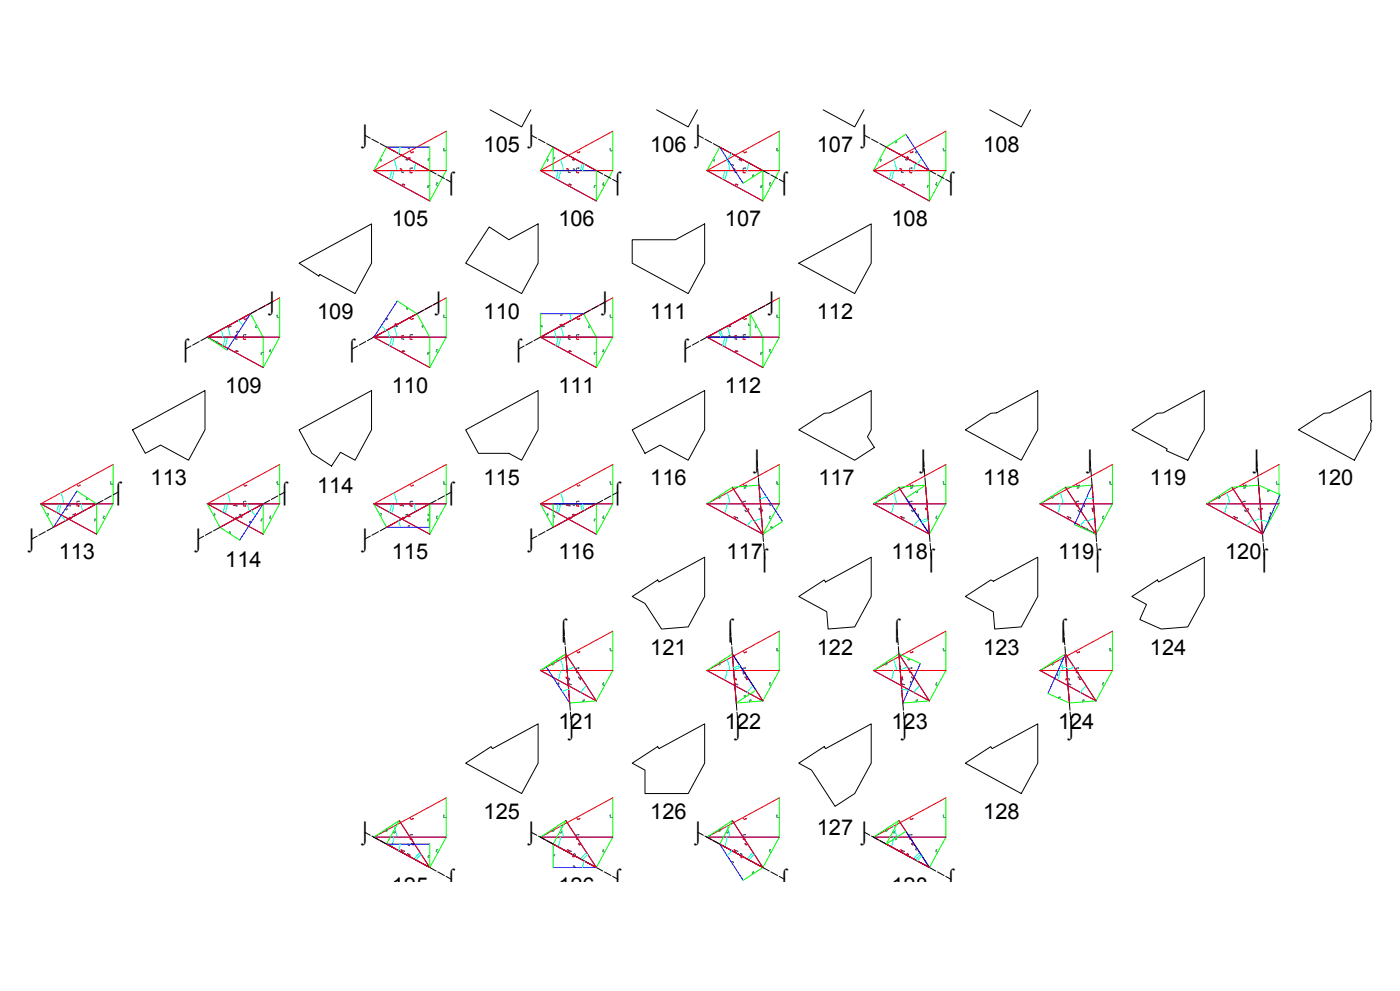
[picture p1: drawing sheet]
<svg xmlns="http://www.w3.org/2000/svg" width="1189mm" height="841mm" viewBox="0 0 1189 841" stroke-linecap="round" stroke-linejoin="round" font-family="sans-serif">
<!-- layer: BASE -->
<g fill="none" stroke="#00f" stroke-width=".85">
<path d="M769 114l20 31-36-20M365 125h-37l37 20M470 125l36 20M379 145h-62l48 26M520 145h-61l47 26M648 145l-37-20 20 31M662 145h-62l48 26M803 145h-61l47 26M337 255l-20 31M354 266l-37 20M459 266h37l-37 20M637 266l-37 20"/>
<path d="M176 286h61M176 286l48 26M176 286l37-20-20 31M317 286h62M317 286l48 26M459 286h61M459 286l47 26M600 286h62M600 286l48 26M65 417l-20 31 37-20M622 414l26 39M763 414l26 39"/>
<path d="M786 412l3 41M905 414l26 39M1046 414l26 39M1069 412l3 41M1087 420l-15 33M96 428h-61l47 25M237 428h-61l48 25M365 428l-37 20h37M379 428h-62l48 25M506 428l-36 20M520 428h-61l47 25M662 428h-62l48 25"/>
<path d="M803 428h-61l47 25M945 428h-62l48 25M1086 428h-61l47 25M187 448l37-20-21 30M665 443l-20-31 3 41M912 445l15-33 4 41M622 555l26 40-48-26h62M622 555l3 42M622 555l20 31M905 555l26 40-48-26h62M905 555l3 42M905 555l-15 34"/>
<path d="M464 566l20 31-4-42 26 40-47-26h61M782 563l-15 34-4-42 26 40-47-26h61M339 696l26 40-48-26h62M480 696l26 40M622 696l26 40-48-26h62M763 696l26 40M328 716h37M520 710h-61l47 26M611 716l20 31M769 705l20 31M803 710h-61l47 26M470 736h36"/>
</g>
<!-- layer: PERPENDICULAR -->
<g fill="none" stroke="#0f0" stroke-width=".85">
<path d="M379 111v34l-14 26v-46M520 111v34l-14 26v-26M662 111v34l-14 26v-26l-17 11M769 114l-16 11-11 20M803 111v34l-14 26v-26M328 125l-11 20M611 125l-11 20M459 145l11-20v20M237 253v33l-13 26v-26l-11-20M379 253v33l-14 26v-26l-11-20-17-11M520 253v33l-14 26v-26l-10-20M662 253v33l-14 26v-26l-11-20v20"/>
<path d="M459 266v20M176 286l17 11M96 394v34l-14 25v-25l-17-11M237 394v34l-13 25v-25M379 394v34l-14 25v-25M520 394v34l-14 25v-25M662 394v34l-14 25 17-10M803 394v34l-14 25M945 394v34l-14 25-19-8M1086 394v34l-14 25M645 412l-23 2-22 14M927 412l-22 2-22 14"/>
<path d="M1087 420l-18-8-23 2-21 14M35 428l10 20M176 428l11 20 16 10M317 428l11 20M459 428l11 20v-20M769 423l17-11-23 2-21 14M520 536v33l-14 26-22 2M662 536v33l-14 26-23 2 17-11M803 536v33l-14 26-22 2M945 536v33l-14 26-23 2-18-8M480 555l-21 14M622 555l-22 14"/>
<path d="M905 555l-22 14M782 563l-19-8-21 14M379 677v33l-14 26v-20M520 677v33l-14 26M662 677v33l-14 26-17 11M803 677v33l-14 26M317 710l22-14-11 20M459 710l21-14-10 20v20M600 710l22-14-11 20M769 705l-16 11 10-20-21 14"/>
</g>
<!-- layer: HYPOTENUSE -->
<g fill="none" stroke="#f00" stroke-width=".85">
<path d="M379 111l-62 34M520 111l-61 34M662 111l-62 34M803 111l-61 34M328 125l37 20M470 125l36 20M611 125l37 20M753 125l36 20M317 145h62M317 145l48 26M459 145h61M459 145l47 26"/>
<path d="M600 145h62M600 145l48 26M742 145h61M742 145l47 26M237 253l-61 33M379 253l-62 33M520 253l-61 33M662 253l-62 33M176 286h61M176 286l48 26M317 286h62M317 286l48 26"/>
<path d="M459 286h61M459 286l47 26M600 286h62M600 286l48 26M96 394l-61 34M237 394l-61 34M379 394l-62 34M520 394l-61 34M662 394l-62 34M803 394l-61 34M945 394l-62 34M1086 394l-61 34"/>
<path d="M622 414l26 39M645 412l3 41M763 414l26 39M786 412l3 41M905 414l26 39M927 412l4 41M1046 414l26 39M1069 412l3 41M35 428h61M35 428l47 25M82 428l-37 20M176 428h61"/>
<path d="M176 428l48 25M224 428l-37 20M317 428h62M317 428l48 25M365 428l-37 20M459 428h61M459 428l47 25M506 428l-36 20M600 428h62M600 428l48 25M742 428h61M742 428l47 25"/>
<path d="M883 428h62M883 428l48 25M1025 428h61M1025 428l47 25M520 536l-61 33M662 536l-62 33M803 536l-61 33M945 536l-62 33M459 569h61M459 569l47 26-26-40 4 42M600 569h62M600 569l48 26-26-40 3 42"/>
<path d="M742 569h61M742 569l47 26-26-40 4 42M883 569h62M883 569l48 26-26-40 3 42M379 677l-62 33M520 677l-61 33M662 677l-62 33M803 677l-61 33M339 696l26 40-48-26M480 696l26 40-47-26M622 696l26 40-48-26M763 696l26 40-47-26"/>
<path d="M317 710h62M459 710h61M600 710h62M742 710h61"/>
</g>
<!-- layer: Standard -->
<g fill="none" stroke="#0ff" stroke-width=".85">
<path d="M334 135l2 5 1 5M476 135l2 5v5M617 135l2 5 1 5M759 135l1 5 1 5M193 277l2 4v5M334 277l2 4 1 5M476 277l2 4v5M617 277l2 4 1 5M52 418l1 5 1 5M193 418l2 5v5M334 418l2 5 1 5M476 418l2 5v5"/>
<path d="M617 418l2 5 1 5M759 418l1 5 1 5M900 418l2 5 1 5M1042 418l1 5 1 5M476 560l2 4v5M617 560l2 4 1 5M759 560l1 4 1 5M900 560l2 4 1 5M334 701l2 5 1 4M476 701l2 5v4M617 701l2 5 1 4M759 701l1 5 1 4"/>
</g>
<g fill="none" stroke="#4554a5" stroke-width=".85">
<path d="M350 142v1M350 143h-2v2M491 142l1 1h-1M492 143h-2v2M632 142l1 1h-1M633 143h-2v2M774 142l1 1h-1M775 143h-3v2M208 284h1h-1M209 284h-2v2M350 284h.1M350 284h-2v2"/>
<path d="M491 284h1h-1M492 284h-2v2M632 284h1h-1M633 284h-2v2M67 425v1M67 425l-2 1v2M208 425h1l-1 1M209 425l-2 1v2M350 425v1M350 425l-2 1v2M491 425h1l-1 1M492 425l-2 1v2"/>
<path d="M632 425h1l-1 1M633 425l-2 1v2M774 425h1l-1 1M775 425l-3 1v2M915 425h1l-1 1M916 425l-2 1v2M1057 425v1M1057 425l-2 1v2M491 567h1h-1M492 567h-2v2M632 567h1h-1M633 567h-2v2"/>
<path d="M774 567h1h-1M775 567h-3v2M915 567h1h-1M916 567h-2v2M350 708v1M350 708h-2v2M491 708h1l-1 1M492 708h-2v2M632 708h1l-1 1M633 708h-2v2M774 708h1l-1 1M775 708h-3v2"/>
</g>
<g fill="none" stroke="#139b48" stroke-width=".85">
<path d="M377 127v-1v1M377 126v2h2M518 127v-1v1M518 126v2h2M659 127l1-1v1M660 126v2h2M801 127v-1v1M801 126v2h2M235 268v-1l1 1M235 267v3l2-1M377 268v-1v1M377 267v3l2-1"/>
<path d="M518 268v-1v1M518 267v3l2-1M659 268l1-1v1M660 267v3l2-1M94 410v-1v1M94 409v2h2M235 410v-1l1 1M235 409v2h2M377 410v-1v1M377 409v2h2M518 410v-1v1M518 409v2h2"/>
<path d="M659 410l1-1v1M660 409v2h2M801 410v-1v1M801 409v2h2M942 410l1-1v1M943 409v2h2M1084 410v-1v1M1084 409v2h2M518 551v-1v1M518 550v2h2M659 551l1-1v1M660 550v2h2"/>
<path d="M801 551v-1v1M801 550v2h2M942 551l1-1v1M943 550v2h2M377 692h.1M377 692v2h2M518 692h.1M518 692v2h2M659 692h1M660 692v2h2M801 692h.1M801 692v2h2"/>
</g>
<g fill="none" stroke="#cd2027" stroke-width=".85">
<path d="M348 128l1 2 2-1h-1M351 129h.1M490 128l1 2 1-1M492 129h.1M631 128l1 2 2-1h-1M634 129h-1M772 128l1 2 2-1M775 129h.1M207 269l1 2 2-1h-1M210 270l-1 1M348 269l1 2 2-1h-1M351 270v1"/>
<path d="M490 269l1 2 1-1M492 270v1M631 269l1 2 2-1h-1M634 270l-1 1M65 411l1 2 2-1h-1M68 412h.1M207 411l1 2 2-1h-1M210 412h-1M348 411l1 2 2-1h-1M351 412h.1M490 411l1 2 1-1M492 412h.1"/>
<path d="M631 411l1 2 2-1h-1M634 412h-1M772 411l1 2 2-1M775 412h.1M914 411l1 2 2-1h-1M917 412h-1M1055 411l1 2 2-1M1058 412h.1M490 552l1 2 1-1M492 553v1M631 552l1 2 2-1h-1M634 553l-1 1"/>
<path d="M772 552l1 2 2-1M775 553v1M914 552l1 2 2-1h-1M917 553l-1 1M348 694l1 2 2-1h-1M351 695h.1M490 694l1 2 1-1M492 695h.1M631 694l1 2 2-1h-1M634 695h-1M772 694l1 2 2-1M775 695h.1"/>
</g>
<!-- layer: 0 -->
<g fill="none" stroke="#0ff" stroke-width=".85">
<path d="M340 125l-2 5M353 138l-1 7M495 138l-2 7M496 139l-1 6M621 130l-4 4M636 138l-1 7M778 138l-2 7M783 135l-4 4M332 145v4l-1 3M334 145v3l-2 5M474 145l-1 4-1 3M476 145l-1 3-1 5"/>
<path d="M615 145v4l-2 3M617 145v3l-2 5M757 145l-1 4-1 3M759 145l-1 3-1 5M188 280l1 6M203 272l3 4M324 276l4 5M329 280l2 6M470 280l2 6M484 266l1 6M612 280l1 6M191 286l-1 4-1 3"/>
<path d="M193 286v4l-2 4M332 286v4l-1 3M334 286v4l-2 4M474 286l-1 4-1 3M476 286l-1 4-1 4M610 281l2 5M615 286v4l-2 3M617 286v4l-2 4M50 428l-1 4-1 3M51 428v3l-2 5M52 438l3 4M69 428l2 6"/>
<path d="M191 428l-1 4-1 3M193 428v3l-2 5M210 428l2 6M213 433l4 4M332 428v4l-1 3M334 428v3l-2 5M352 428l1 6M474 428l-1 4-1 3M476 428l-1 3-1 5M493 428l2 6M495 428l1 5M617 428v3l-2 5"/>
<path d="M651 421l-6 2M759 428l-1 3-1 5M900 428v3l-2 5M923 422l5 1M1042 428l-1 3-1 5M338 442l2 5M640 441l-3 3-2 2M647 440l-6 2M781 441l-3 3-2 2M788 440l-6 2M788 442l-5 2M923 441l-4 3-1 2"/>
<path d="M930 440l-6 2M1064 441l-3 3-2 2M1071 440l-6 2M1071 442l6 1M476 569l-1 4-1 4M488 566l-6 2M617 569v4l-2 4M628 565l-5 1M629 566l-6 2M759 569l-1 4-1 4M770 566l-6 2M900 566h6"/>
<path d="M900 569v4l-2 4M912 566l-6 2M483 585l-6 2M498 582l-3 3-2 3M640 582l-3 3-2 3M766 585l5 1M781 582l-3 3-2 3M923 582l-4 3-1 3M334 710v4l-2 5M340 716l-2 6M476 710l-1 4-1 5M617 710v4l-2 5"/>
<path d="M759 710l-1 4-1 5M357 724l-3 2-2 3M358 725l-5 5M496 731l-1 5M498 724l-3 2-2 3M499 725l-4 5M621 722l-4 4M640 724l-3 2-2 3M641 725l-5 5M781 724l-3 2-2 3M782 725l-4 5M783 727l-4 4"/>
</g>
<g fill="none" stroke="#4554a5" stroke-width=".85">
<path d="M345 135v1M347 135l-1 1-1-1M347 125v1h1M347 126h.1M487 135h-1v1M488 135l-1 1-1-1M628 135v1M629 135v1l-1-1M769 135v1M771 135l-1 1-1-1M777 129l1 1 1-1M778 129h.1"/>
<path d="M341 145v1h2M342 146h1l-1 1M343 156l1 1h-1M344 157l-2-1-1 2M483 145v1h1M484 146v1M485 156v1M485 157l-2-1v2M487 143h1v2M487 143v1M621 140h1l1 1M623 140h.1"/>
<path d="M624 145v1h2M625 146h1l-1 1M626 156l1 1h-1M627 157l-2-1-1 2M766 145l-1 1h2M767 146v1M768 156v1h-1M768 157l-2-1v2M194 276l1 1h1M196 277h.1M329 271h.1M329 270l-1 1h-1"/>
<path d="M336 276v1h2M337 277h1h-1M476 267v1M477 276l1 1h1M477 266v2h-1M479 277h.1M619 276v1h2M620 277h1h-1M200 286v2h1M201 288h.1M201 282h.1M202 298h.1"/>
<path d="M202 298l-1-1-1 2M203 282l-1-1-1 1M341 286v2h2M342 288h1h-1M343 298h1h-1M344 298l-2-1-1 2M483 286v2h1M484 288h.1M485 298h.1M485 298l-2-1v2M620 285h.1M620 285h-1v1"/>
<path d="M624 286v2h2M625 288h1h-1M626 298h1h-1M627 298l-2-1-1 2M57 432h.1M57 432l-1 1-1-1M58 428v1h2M59 429h1h-1M60 439l1 1h-1M61 440l-2-1-1 1M62 437l1-1 1 2M62 437h.1"/>
<path d="M200 428v1h1M201 429h.1M202 439v1M202 440l-1-1-1 1M203 437l2-1v2M204 437h-1h1M341 428v1h2M342 429h1h-1M343 439l1 1h-1M344 440l-2-1-1 1M345 437l1-1 1 2M345 437h.1"/>
<path d="M483 428v1h1M484 429h.1M485 439v1M485 440l-2-1v1M486 437l1-1 1 2M486 437h1M487 429h.1M488 428v1h-1M626 439l1 1h-1M627 440l-2-1-1 1M633 433l1 1 1-1M633 433v1"/>
<path d="M645 432v-1v1M645 431v2h1M654 428v1M655 427l-2 1 1 1M768 439v1h-1M768 440l-2-1v1M774 433l1 1 1-1M774 433v1M780 436v1l-1 1M780 437v-1v1M786 432v-1v1M786 431v2h2"/>
<path d="M909 439v1M909 440l-1-1-1 1M916 433v1l2-1M916 433v1M920 429h1v1M921 430h.1M927 432v-1l1 1M927 431l1 2h1M1050 439l1 1h-1M1051 440l-2-1-1 1M1057 433l1 1 1-1M1057 433v1"/>
<path d="M1069 432v-1v1M1069 431v2h1M1079 435h.1M1079 435l-1 1 2 1M212 443h.1M214 443l-2-1v1M347 446h.1M348 446h-1v2M474 579l1 2h-1M475 580l-1-1v1M482 576h2v1M483 577h1"/>
<path d="M491 574l1 2 1-1M492 575l-1-1v1M624 576h1v1M625 577h.1M631 572h.1M632 570l-1 1 1 1M633 574l1 2 1-1M633 575v-1v1M765 576h1l1 1M766 577h1M773 578v1M773 578v1l1 1"/>
<path d="M774 574l1 2 1-1M774 575v-1v1M897 572h1v1M898 573h.1M906 576h2v1M908 577h.1M916 574v2l2-1M916 575v-1v1M485 581h.1M485 581l-2-1v2M626 581h1h-1M627 581l-2-1-1 2"/>
<path d="M768 581h-1M768 581l-2-1v2M909 581h.1M909 581l-1-1-1 2M347 716v2h1M347 717v1M350 716l1 1 1-1M350 716h.1M491 716l1 1 1-1M492 716h-1M633 716l1 1 1-1M633 716h.1"/>
<path d="M774 716l1 1 1-1M774 716h.1M343 722l1 1-1-1M344 723l-2-1-1 1M346 724l1 1v1M346 724v1M485 722v1v-1M485 723l-2-1v1M487 735h1v1M487 735h.1M487 724l2 1-1 1M488 724h-1l1 1"/>
<path d="M621 732l1-1 1 1M623 732h.1M626 722l1 1-1-1M627 723l-2-1-1 1M629 724l1 1-1 1M629 724v1M768 722v1l-1-1M768 723l-2-1v1M770 724l2 1-1 1M771 724h-1l1 1M777 721l1 1 1-1M778 721h.1"/>
</g>
<g fill="none" stroke="#139b48" stroke-width=".85">
<path d="M761 119l1 1-1 1M323 135h1l-1 2M324 136l-1 1 1-1M364 136h.1M365 135h-1v1M464 135h2l-1 2M465 136v1v-1M471 134h.1M471 134v1h-1M606 135h1l-1 2M606 136v1l1-1M747 135h1v2"/>
<path d="M748 136v1v-1M761 121h.1M363 159h.1M365 158h-2v1M371 156v-1v1M371 155l-1 2 2 1M505 159h.1M506 158h-1v1M512 156l1-1-1 1M513 155l-1 2 1 1M639 149h1M640 148l-1 1v1"/>
<path d="M646 159h.1M648 158h-2v1M654 156v-1v1M654 155l-1 2 2 1M787 159h1M789 158h-1v1M795 156v-1v1M795 155v2l1 1M217 278h1h-1M218 276l-1 1 1 1M346 261l-1 1 1 1M346 262v1v-1"/>
<path d="M359 278h.1M360 276l-2 1 1 1M459 276h1v1M460 277h.1M500 278h.1M501 276l-1 1v1M636 275h.1M636 275v1h1M642 278h-1M642 276l-1 1 1 1M184 290l1 1-1 1M184 290h.1"/>
<path d="M224 299h-2v2M229 297h1M230 297l-1 1 2 1M365 299h-2v2M371 297h.1M371 297l-1 1 2 1M506 299h-1v2M512 297h1h-1M513 297l-1 1 1 1M648 299h-2v2M654 297h.1M654 297l-1 1 2 1"/>
<path d="M222 300v1v-1M363 300v1v-1M505 300v1v-1M646 300v1v-1M632 414h.1M633 413v1h-1M774 414h-1h1M775 413v1h-2M778 417v1h1M779 418h.1M915 414h.1M916 413v1h-1"/>
<path d="M1057 414h-1h1M1058 413v1h-2M1077 416v1M1078 416l-1 1-1-1M41 436v1l-1 1M41 436h.1M74 422l-1 1 1 1M74 424h.1M88 438v1M88 438l-1 2h2M182 436l1 1-2 1M182 436h.1"/>
<path d="M229 438h1v1M230 438l-1 2h2M323 436l1 1-1 1M324 436h-1h1M364 437h.1M364 436v2h1M371 438v1M371 438l-1 2h2M465 436l1 1-2 1M465 436h.1M470 438h1v1M471 438h.1"/>
<path d="M512 438h1l-1 1M513 438l-1 2h1M611 422v1M611 421l1 1-1 1M654 438v1M654 438l-1 2h2M752 422v1h1M753 421v1l-1 1M795 438v1M795 438v2h1M894 422v1M894 421l1 1-1 1"/>
<path d="M936 438h1v1M937 438l-1 2h2M1035 422v1M1035 421l1 1-1 1M1078 438v1M1078 438l-1 2h2M80 442h1M82 440h-2v2M195 451l1 1-1 1M195 451v1M222 442h.1M224 440h-2v2"/>
<path d="M363 442h.1M365 440h-2v2M505 442h.1M506 440h-1v2M654 448l1-1 1 1M655 447h.1M923 448v1M923 449l-1-1v1M771 560h.1M772 559v1h-1M470 564h-1h1M470 562l1 1-2 1"/>
<path d="M472 560l1 1h1M473 561h1M512 580l1-1-1 1M513 579l-1 2 1 1M611 564h.1M611 562l1 1-1 1M654 580v-1v1M654 579l-1 2 2 1M752 564h1M753 562v1l-1 1M795 580v-1v1M795 579v2l1 1"/>
<path d="M894 564h.1M894 562l1 1-1 1M936 580l1-1v1M937 579l-1 2 2 1M496 594h.1M496 594h-1v2M632 591l1-1 1 1M632 590v1M637 594h1h-1M638 594h-2l1 2M779 594h.1M779 594h-1v2"/>
<path d="M900 592h.1M901 592l-2-1v2M920 594h1h-1M921 594h-2v2M328 705v1M328 703l1 2-1 1M335 706h1h-1M336 706l-1 1-1-1M470 705l-1 1h1M470 703l1 2-2 1M477 706h.1M477 706l-1 1-1-1"/>
<path d="M611 705v1M611 703l1 2-1 1M618 706h.1M618 706v1l-1-1M752 705v1h1M753 703v2l-1 1M760 706h.1M760 706l-1 1-1-1M761 712v1M761 711l1 1-1 1M364 727h.1M365 726h-1v2"/>
<path d="M371 721h.1M371 721l-1 1 2 1M471 725h.1M471 725v1h-1M512 721h1h-1M513 721l-1 1 1 1M640 740l-1 1v1M654 721h.1M654 721l-1 1 2 1M795 721h.1M795 721v1l1 1M639 740h1"/>
</g>
<g fill="none" stroke="#cd2027" stroke-width=".85">
<path d="M348 134h-1v1M348 134h.1M486 135l1 1M488 135l-1 1-1-1h1M629 135v1h1M630 136h.1M770 133h1M771 133v1v1M340 143h1v2M340 143h.1M343 157l-1-1-1 2M343 157h.1"/>
<path d="M348 145v2h2l-1-1M350 147h-1M482 143h-1h2v2M482 143h-1M484 157h1l-2-1v2M484 157h1M490 145v2h1v-1M491 147h.1M623 143h1v2M623 143h.1M626 157l-1-1-1 2M626 157h.1"/>
<path d="M631 145v2h2l-1-1M633 147h-1M765 143h-1h2v2M765 143h-1M767 157h1l-2-1v2M767 157h1M772 145v2h2v-1M774 147h.1M194 278h.1M194 276l1 1-1 1M336 275h-1l1 1M336 275h.1"/>
<path d="M476 275v1M476 276l1-1v1M619 276v1h1M620 277h.1M201 285h-1v1M201 285h.1M201 298h1h-1l-1 1M202 298h.1M207 286v2h2h-1M209 288h-1M342 285h1h-2v1M342 285h1"/>
<path d="M343 298h-1l-1 1M343 298h.1M348 286v2h2h-1M350 288h-1M484 285h-1v1M484 285h.1M484 298h1h-2v1M484 298h1M490 286v2h1M491 288h.1M625 285h-1v1M625 285h.1"/>
<path d="M626 298h-1l-1 1M626 298h.1M631 286v2h2h-1M633 288h-1M57 429h.1M58 428v1h-1M60 440h1l-2-1-1 1M60 439l1 1M64 436h-1l1 2M64 436h.1M65 428v1h2M67 429v1"/>
<path d="M198 429h1M200 428v1h-2h1M201 440h1l-1-1-1 1M202 439v1M205 439h.1M205 438l1 1h-1M207 428v1h2h-1M209 429l-1 1M340 429h.1M341 428v1h-1M343 440l-1-1-1 1M343 439v1"/>
<path d="M347 438v1l1-1M348 428v1h2h-1M348 438h.1M350 429l-1 1M481 429h1M483 428v1h-2h1M484 440h1l-2-1v1M484 439l1 1M487 437h-1M487 437h-1l1-1 1 2M490 428v1h1M491 429v1"/>
<path d="M623 438h1M624 439l-1-1 2 1-1 1M631 428v1h2h-1M633 429l-1 1M635 431l1 1M635 432v-1l1 2h-1M646 433l1-1v1M648 433v1M765 438h.1M765 439v-1l1 1v1M772 428v1h2M774 429v1"/>
<path d="M777 431v1M777 432v-1v2h-1M786 431v1M786 432v1h2M906 438h1M907 439l-1-1 2 1-1 1M914 428v1h2h-1M916 429l-1 1M918 431l1 1M918 432v-1l1 2h-1M928 434h.1M929 433h-1v1"/>
<path d="M1048 438h.1M1048 439v-1l1 1-1 1M1055 428v1h2M1057 429v1M1060 431v1M1060 432v-1v2h-1M1072 432v-1v1l-2 1M1072 431v1M481 575h.1M481 575v1h1M482 580h1M490 569v2h1"/>
<path d="M491 571h.1M493 577h.1M493 575l-1 1 1 1v-1M623 580h1M624 576h1v1M625 577h.1M631 569v2h2h-1M633 571h-1M634 577h.1M635 575l-1 1v1v-1M765 580h.1M766 575v-1v2h-1"/>
<path d="M766 574v1M772 569v2h2M774 571h.1M776 577h.1M776 575l-1 1 1 1v-1M905 577h.1M906 580h1M906 576h-1v1M914 569v2h2h-1M916 571h-1M917 577h.1M918 575l-1 1v1v-1"/>
<path d="M482 580h1v2M624 580h-1h2l-1 2M765 580h1v2M907 580h-1h2l-1 2M348 710v2h2h-1M350 716h.1M350 712h-1M350 716l1 1 1-1M490 710v2h1M491 716h1M491 712h.1M492 716h-1l1 1 1-1"/>
<path d="M631 710v2h2h-1M633 712h-1M633 716h.1M633 716l1 1 1-1M772 710v2h2M774 712h.1M774 716h.1M775 716h-1l1 1 1-1M341 721h.1M341 722v-1l1 1-1 1M348 726l-1-1v1M348 725v1"/>
<path d="M482 721h1M482 722v-1l1 1v1M486 727h1M488 726l-1 1h-1h1M623 721h1M624 722l-1-1 2 1-1 1M629 726v1l1 1M630 728h.1M765 721h.1M765 722v-1l1 1v1M770 725h1M771 725v1"/>
</g>
<g fill="none" stroke="#000" stroke-width=".85">
<path d="M416 93l27 15 8-15M558 93l26 15 8-15M699 93l27 15 8-15M840 93l27 15 8-15M310 115l4 2M316 118l5 3M451 115l5 2M457 118l6 3M593 115l4 2M599 118l5 3M734 115l5 2M740 118l6 3"/>
<path d="M323 122l5 3M330 126l5 3M337 129l5 3M344 133l5 3M351 137l5 3M464 122l6 3M471 126l6 3M478 129l6 3M485 133l6 3M492 137l6 3M606 122l5 3M613 126l5 3"/>
<path d="M620 129l5 3M627 133l5 3M634 137l5 3M747 122l6 3M754 126l6 3M761 129l6 3M768 133l6 3M775 137l6 3M358 141l5 3M365 145l5 3M372 148l5 3M379 152l4 3"/>
<path d="M499 141l6 3M506 145l6 3M513 148l6 3M520 152l5 3M641 141l5 3M648 145l5 3M655 148l5 3M662 152l4 3M782 141l6 3M789 145l6 3M796 148l6 3M803 152l5 3"/>
<path d="M415 193l17 10 25-13v33l-14 26-48-26zM537 203h37l24-13v33l-14 26-47-26zM254 223l62-33v33l-14 26-30-16-1 1zM678 223l62-33v33l-14 26zM225 260l-5 3M231 256l-4 3M367 260l-6 3M372 256l-4 3M508 260l-6 3M514 256l-5 3M649 260l-5 3M655 256l-4 3"/>
<path d="M190 278l-5 4M197 275l-5 3M204 271l-5 3M211 267l-5 3M218 263l-5 3M332 278l-6 4M339 275l-6 3M346 271l-6 3M353 267l-6 3M360 263l-6 3M473 278l-6 4M480 275l-6 3"/>
<path d="M487 271l-6 3M494 267l-6 3M501 263l-6 3M614 278l-5 4M621 275l-5 3M628 271l-5 3M635 267l-5 3M642 263l-5 3M162 294l-4 2M169 290l-5 3M176 286l-5 3M183 282l-5 3"/>
<path d="M304 294l-5 2M311 290l-6 3M318 286l-6 3M325 282l-6 3M445 294l-4 2M452 290l-6 3M459 286l-6 3M466 282l-6 3M586 294l-4 2M593 290l-5 3M600 286l-5 3M607 282l-5 3"/>
<path d="M113 365l61-34v34l-14 26-24-13-13 7zM254 365l62-34v34l-14 26-13-7-7 12-17-11zM395 365l62-34v34l-14 26-11-6h-26zM537 365l61-34v34l-14 26-23-13-13 7zM678 365l22-14 5-1 35-19v34l-3 6 6 9-17 11zM820 365l21-14 5-1 35-19v34l-14 26zM961 365l22-14 5-1 35-19v34l-14 26-19-9 1-1zM1103 365l21-14 5-1 35-19v26h1l-1 2v6l-14 26zM643 391v5M643 398l1 6M784 391l1 5M785 398v6"/>
<path d="M926 391v5M926 398l1 6M1067 391l1 5M1068 398v6M100 418l-4 2M242 418l-5 2M383 418l-4 2M525 418l-5 2M644 406l1 6M645 414v6M785 406l1 6M786 414l1 6"/>
<path d="M927 406v6M928 414v6M1068 406l1 6M1069 414v6M60 440l-6 3M67 436l-6 3M74 432l-6 3M81 428l-6 3M88 425l-6 3M95 421l-6 3M201 440l-6 3M208 436l-6 3"/>
<path d="M215 432l-6 3M222 428l-6 3M229 425l-6 3M236 421l-6 3M342 440l-5 3M349 436l-5 3M356 432l-5 3M363 428l-5 3M370 425l-5 3M377 421l-5 3M484 440l-6 3M491 436l-6 3"/>
<path d="M498 432l-6 3M505 428l-6 3M512 425l-6 3M519 421l-6 3M645 421l1 7M646 429v7M647 437v7M787 421v7M787 429l1 7M788 437l1 7M928 421l1 7M929 429v7"/>
<path d="M929 437l1 7M1070 421v7M1070 429l1 7M1071 437v7M32 455l-5 2M39 451l-6 3M46 447l-6 3M53 444l-6 3M173 455l-5 2M180 451l-6 3M187 447l-6 3M194 444l-6 3"/>
<path d="M314 455l-4 2M321 451l-5 3M328 447l-5 3M335 444l-5 3M456 455l-5 2M463 451l-6 3M470 447l-6 3M477 444l-6 3M647 445l1 7M648 453v7M789 445v7M789 453l1 7"/>
<path d="M930 445l1 7M931 453v7M1071 445l1 7M1072 453l1 7M648 461l1 7M649 469v5M790 461v7M790 469l1 5M931 461l1 7M932 469v5M1073 461v7M1073 469l1 5"/>
<path d="M537 506l22-14 1 2 38-21v33l-14 26-22 2-14-22zM678 506l22-14 1 2 39-21v33l-14 26-23 2-1-15zM820 506l21-14 3 1 37-20v33l-14 26-22 2-2-15zM961 506l22-14 1 2 39-21v33l-14 26-23 2-18-8 6-13zM479 534v5M620 534l1 5M762 534v5M903 534l1 5M479 541l1 6M480 549l1 6M481 557v6M621 541v6"/>
<path d="M621 549l1 6M622 557l1 6M762 541l1 6M763 549v6M763 557l1 6M904 541v6M904 549l1 6M905 557v6M481 565l1 6M482 573v6M623 565v6M623 573l1 6"/>
<path d="M764 565l1 6M765 573v6M906 565v6M906 573l1 6M483 581v6M483 588l1 7M484 596v7M624 581v6M625 588v7M625 596l1 7M765 581l1 6M766 588l1 7"/>
<path d="M767 596v7M907 581v6M907 588l1 7M908 596l1 7M484 604l1 7M485 612v5M626 604v7M626 612l1 5M767 604l1 7M768 612v5M909 604v7M909 612l1 5"/>
<path d="M395 648l22-14 1 1 39-21v34l-14 25zM537 648l22-14 1 1 38-21v34l-14 25h-36v-19zM678 648l22-14 1 1 39-21v34l-14 25-17 11-20-30zM820 648l21-14 1 1 39-21v34l-14 25zM310 706l4 3M316 710l5 3M323 713l5 3M330 717l5 3M451 706l5 3M457 710l6 3M464 713l6 3M471 717l6 3"/>
<path d="M593 706l4 3M599 710l5 3M606 713l5 3M613 717l5 3M734 706l5 3M740 710l6 3M747 713l6 3M754 717l6 3M337 721l5 3M344 725l5 3M351 729l5 3M358 732l5 3"/>
<path d="M365 736l5 3M372 740l5 3M478 721l6 3M485 725l6 3M492 729l6 3M499 732l6 3M506 736l6 3M513 740l6 3M620 721l5 3M627 725l5 3M634 729l5 3M641 732l5 3"/>
<path d="M648 736l5 3M655 740l5 3M761 721l6 3M768 725l6 3M775 729l6 3M782 732l6 3M789 736l6 3M796 740l6 3M379 744l4 2M520 744l5 2M662 744l4 2M803 744l5 2"/>
</g>
<g font-size="18.5">
<text x="304" y="122">⌡</text>
<text x="446" y="122">⌡</text>
<text x="587" y="122">⌡</text>
<text x="729" y="122">⌡</text>
<text x="411" y="129">105</text>
<text x="552" y="129">106</text>
<text x="694" y="129">107</text>
<text x="835" y="129">108</text>
<text x="378" y="161">⌠</text>
<text x="519" y="161">⌠</text>
<text x="661" y="161">⌠</text>
<text x="802" y="161">⌠</text>
<text x="333" y="192">105</text>
<text x="474" y="192">106</text>
<text x="616" y="192">107</text>
<text x="757" y="192">108</text>
<text x="225" y="263">⌡</text>
<text x="367" y="263">⌡</text>
<text x="508" y="263">⌡</text>
<text x="650" y="263">⌡</text>
<text x="269" y="271">109</text>
<text x="411" y="271">110</text>
<text x="552" y="271">111</text>
<text x="694" y="271">112</text>
<text x="152" y="303">⌠</text>
<text x="293" y="303">⌠</text>
<text x="435" y="303">⌠</text>
<text x="576" y="303">⌠</text>
<text x="191" y="333">109</text>
<text x="333" y="333">110</text>
<text x="474" y="333">111</text>
<text x="616" y="333">112</text>
<text x="637" y="398">⌡</text>
<text x="779" y="398">⌡</text>
<text x="920" y="398">⌡</text>
<text x="1062" y="398">⌡</text>
<text x="128" y="412">113</text>
<text x="411" y="412">115</text>
<text x="552" y="412">116</text>
<text x="695" y="412">117</text>
<text x="835" y="412">118</text>
<text x="976" y="412">119</text>
<text x="1118" y="412">120</text>
<text x="269" y="418">114</text>
<text x="95" y="424">⌠</text>
<text x="236" y="424">⌠</text>
<text x="378" y="424">⌠</text>
<text x="519" y="424">⌠</text>
<text x="21" y="464">⌡</text>
<text x="163" y="464">⌡</text>
<text x="304" y="464">⌡</text>
<text x="446" y="464">⌡</text>
<text x="50" y="475">113</text>
<text x="333" y="475">115</text>
<text x="474" y="475">116</text>
<text x="617" y="475">117</text>
<text x="757" y="475">118</text>
<text x="898" y="475">119</text>
<text x="1040" y="475">120</text>
<text x="191" y="481">114</text>
<text x="644" y="481">⌠</text>
<text x="785" y="481">⌠</text>
<text x="927" y="481">⌠</text>
<text x="1068" y="481">⌠</text>
<text x="473" y="541">⌠</text>
<text x="615" y="541">⌠</text>
<text x="756" y="541">⌠</text>
<text x="898" y="541">⌠</text>
<text x="552" y="556">121</text>
<text x="694" y="556">122</text>
<text x="835" y="556">123</text>
<text x="976" y="556">124</text>
<text x="474" y="618">121</text>
<text x="616" y="618">122</text>
<text x="757" y="618">123</text>
<text x="898" y="618">124</text>
<text x="480" y="624">⌡</text>
<text x="621" y="624">⌡</text>
<text x="763" y="624">⌡</text>
<text x="904" y="624">⌡</text>
<text x="411" y="695">125</text>
<text x="552" y="695">126</text>
<text x="835" y="695">128</text>
<text x="304" y="713">⌡</text>
<text x="446" y="713">⌡</text>
<text x="587" y="713">⌡</text>
<text x="694" y="708">127 ⌡</text>
<text x="378" y="753">⌠</text>
<text x="519" y="753">⌠</text>
<text x="661" y="753">⌠</text>
<text x="802" y="753">⌠</text>
<text x="333" y="758">125</text>
<text x="474" y="758">126</text>
<text x="757" y="758">128</text>
</g>
</svg>
